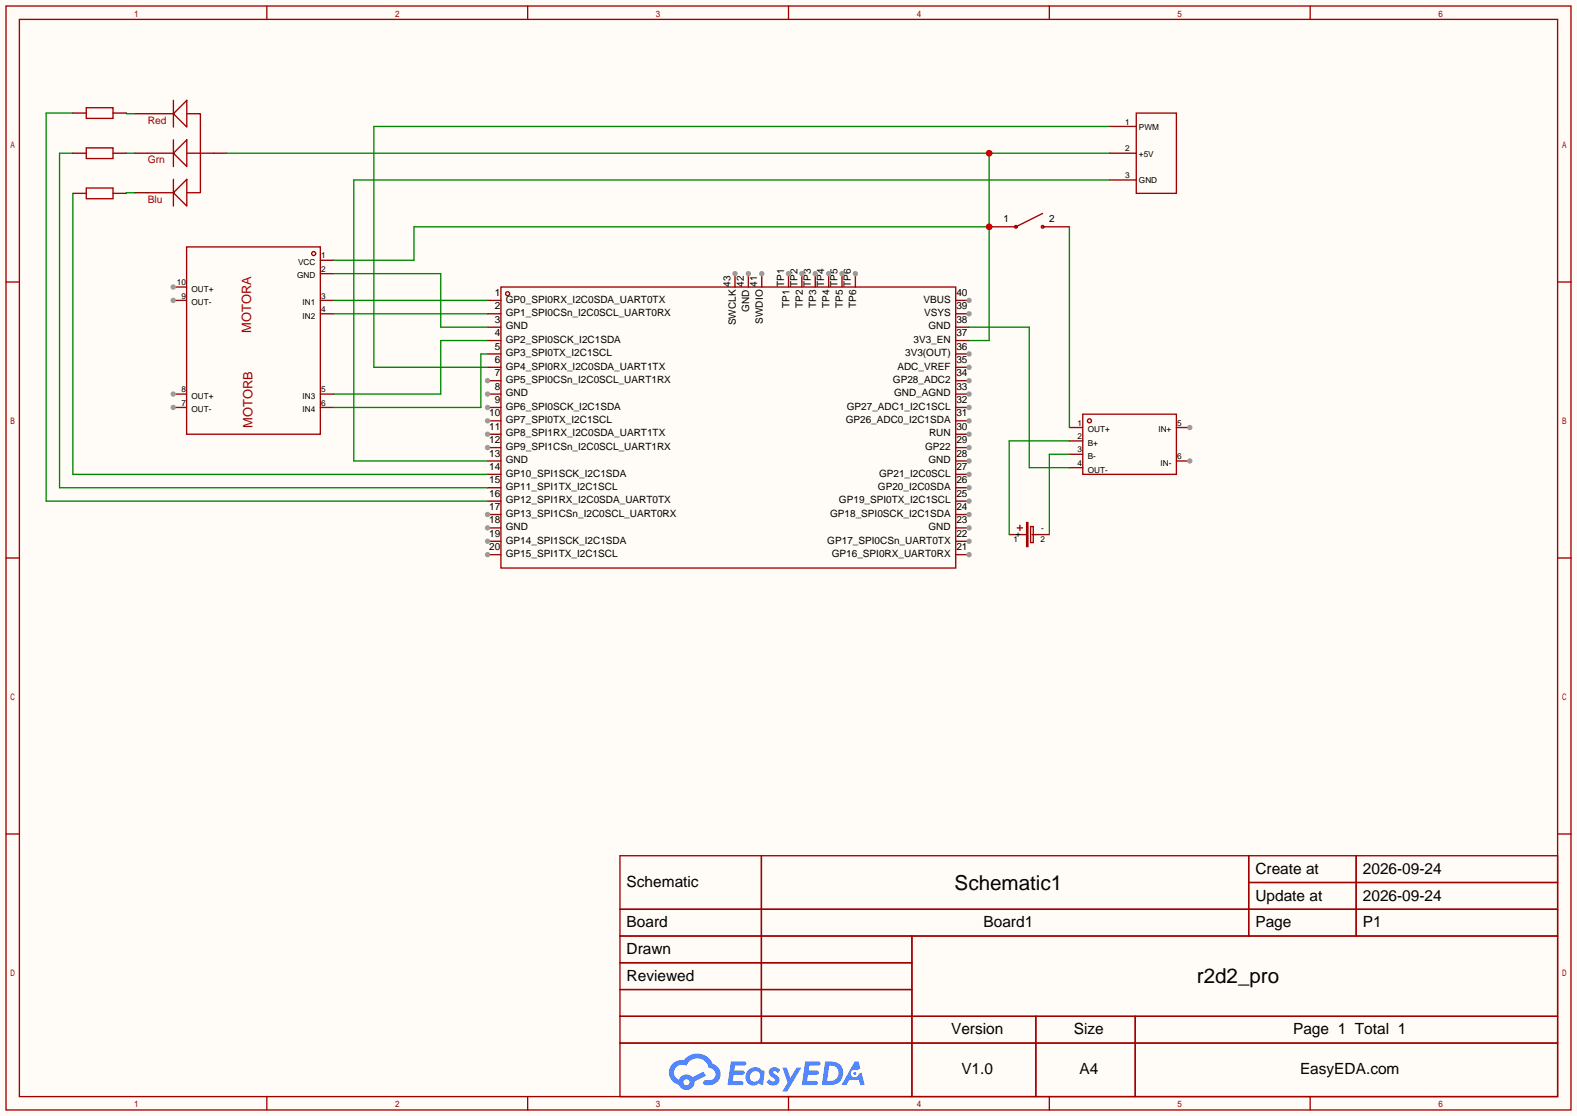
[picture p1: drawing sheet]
<svg xmlns="http://www.w3.org/2000/svg" width="299mm" height="212mm" viewBox="0 0 299 212" stroke-linecap="round" stroke-linejoin="round" font-family="sans-serif">
<path d="M0 0h299.5v211.8h-299.5z" fill="#fffcf7"/>
<g fill="none" stroke="#a10000" stroke-width=".25">
<path d="M1.1 1.1h297.2v209.6h-297.2zM3.7 3.7h292.1v204.5h-292.1zM50.7 1.1v2.6M100.2 1.1v2.6M149.7 1.1v2.6M199.3 1.1v2.6M248.8 1.1v2.6M1.1 53.5h2.6M295.8 53.5h2.5M1.1 105.9h2.6M295.8 105.9h2.5M1.1 158.3h2.6"/>
<path d="M295.8 158.3h2.5M117.7 162.4h178.1v45.8h-178.1zM117.7 172.6h178.1M117.7 177.7h178.1M144.6 162.4v35.6M173.2 177.7v30.5M237.1 162.4v15.3M237.1 167.5h58.7M257.5 162.4v15.3M117.7 182.8h55.5M117.7 192.9h178.1M117.7 187.8h55.5"/>
<path d="M117.7 198h178.1M196.7 192.9v15.3M215.6 192.9v15.3M50.7 208.2v2.5M100.2 208.2v2.5M149.7 208.2v2.5M199.3 208.2v2.5M248.8 208.2v2.5"/>
</g>
<g fill="#5487ff">
<path d="M146.3 202.8a1.3 1.3 0 0 1 1.8 .3l-.4 .6a.54 .54 0 0 0-.9-.2l.1 .2a1.58 1.58 0 0 1 1.1 1.6 1.43 1.43 0 0 1-2.5 .1l.6-.6a.64 .64 0 0 0 .5 .5 .64 .64 0 0 0 .6-.3l-.1-.2a1.6 1.6 0 0 1-1.1-1.6z"/>
<path d="M148.6 202.7h.8l.7 1.9 1.2-1.9h.9l-2.7 4.5h-.9l.9-1.7z"/>
<path d="M138.8 201.5h1.6a1.31 1.31 0 0 1 1.3 .2 .4 .4 0 0 1-.4 .6h-1.7l-.2 .9h1.7a.4 .4 0 0 1 .3 .4 .4 .4 0 0 1-.4 .4h-1.7l-.1 1.2h.8a1.23 1.23 0 0 1 1.1 .2 .39 .39 0 0 1-.3 .6h-2.6z"/>
<path d="M152.9 201.5h1.6a1.32 1.32 0 0 1 1.3 .2 .39 .39 0 0 1-.4 .6h-1.7l-.2 .9h1.7a.4 .4 0 0 1 .3 .4 .4 .4 0 0 1-.4 .4h-1.7l-.1 1.2h.8a1.23 1.23 0 0 1 1.1 .2 .39 .39 0 0 1-.3 .6h-2.6z"/>
<path d="M162.3 201.5h.7l.4 1.3-.7 .4a.75 .75 0 0 0-1.1 .3 .75 .75 0 0 0 .5 1 .75 .75 0 0 0 1-.6l.5-.3 .6 2.4h-.8l-.3-1h-1.8l-.6 1h-.9z"/>
<path d="M156.7 201.5l-.6 4.5h1.4a2.27 2.27 0 0 0 2.6-2.3 2.27 2.27 0 0 0-2.7-2.2zM157.5 202.3a1.5 1.5 0 0 1 1.8 1.5 1.5 1.5 0 0 1-2 1.4h-.2z"/>
<path d="M142.1 203.1a1.6 1.6 0 0 0-.4 2.2 1.6 1.6 0 0 0 2.2 .5l.2-.2 .8 .4 .3-2.5-.2-.3h-.4a1.58 1.58 0 0 0-2.5-.1zM142.7 203.6a.99 .99 0 0 1 1.6 .3 .99 .99 0 0 1-.8 1.4 .94 .94 0 0 1-1.1-.5 .94 .94 0 0 1 .3-1.2z"/>
<path d="M127.8 201.9a2.37 2.37 0 0 0 1.1 4 1.54 1.54 0 0 0 1.8 1 1.54 1.54 0 0 0 1.2-1.6l2.2-1.1-.5-.8-2.1 1.1a1.57 1.57 0 0 0-2.6 .4 1.5 1.5 0 0 1-.7-2.1 1.5 1.5 0 0 1 2.1-.5 2.23 2.23 0 0 1 2.3-1.4 2.23 2.23 0 0 1 2 1.8 1.16 1.16 0 0 1 1.3 1.1 1.16 1.16 0 0 1-1.1 1.3h-.7a.47 .47 0 0 0-.6 .3 .47 .47 0 0 0 .5 .6 2.19 2.19 0 0 0 2.4-.8 2.19 2.19 0 0 0 0-2.5l-1.1-.8a3.2 3.2 0 0 0-5.4-.7l-1.1 .1zM129.8 205.4a.58 .58 0 0 1 1.1 0 .58 .58 0 0 1-1.1 0z"/>
<circle cx="162.3" cy="203.8" r=".28"/>
</g>
<g fill="none" stroke="#a10000" stroke-width=".25">
<path d="M205.6 78.6h17.8v11.4h-17.8z"/>
<circle cx="206.9" cy="79.9" r=".38"/>
</g>
<path d="M203.1 81.2h2.5M203.1 83.7h2.5M203.1 86.2h2.5M223.4 81.2h2.5" fill="none" stroke="#870000" stroke-width=".25"/>
<circle cx="225.9" cy="81.2" r=".51" fill="#999"/>
<path d="M223.4 87.5h2.5" fill="none" stroke="#870000" stroke-width=".25"/>
<circle cx="225.9" cy="87.5" r=".51" fill="#999"/>
<path d="M162.4 51.9v2.6M203.1 88.8h2.5" fill="none" stroke="#870000" stroke-width=".25"/>
<circle cx="162.4" cy="51.9" r=".51" fill="#999"/>
<path d="M159.9 51.9v2.6" fill="none" stroke="#870000" stroke-width=".25"/>
<circle cx="159.9" cy="51.9" r=".51" fill="#999"/>
<path d="M157.4 51.9v2.6" fill="none" stroke="#870000" stroke-width=".25"/>
<circle cx="157.4" cy="51.9" r=".51" fill="#999"/>
<path d="M154.8 51.9v2.6" fill="none" stroke="#870000" stroke-width=".25"/>
<circle cx="154.8" cy="51.9" r=".51" fill="#999"/>
<path d="M152.3 51.9v2.6" fill="none" stroke="#870000" stroke-width=".25"/>
<circle cx="152.3" cy="51.9" r=".51" fill="#999"/>
<path d="M149.7 51.9v2.6" fill="none" stroke="#870000" stroke-width=".25"/>
<circle cx="149.7" cy="51.9" r=".51" fill="#999"/>
<path d="M181.5 57h2.5" fill="none" stroke="#870000" stroke-width=".25"/>
<circle cx="184" cy="57" r=".51" fill="#999"/>
<path d="M181.5 59.6h2.5" fill="none" stroke="#870000" stroke-width=".25"/>
<circle cx="184" cy="59.6" r=".51" fill="#999"/>
<path d="M181.5 62.1h2.5M181.5 64.6h2.5M181.5 67.2h2.5" fill="none" stroke="#870000" stroke-width=".25"/>
<circle cx="184" cy="67.2" r=".51" fill="#999"/>
<path d="M181.5 69.7h2.5" fill="none" stroke="#870000" stroke-width=".25"/>
<circle cx="184" cy="69.7" r=".51" fill="#999"/>
<path d="M181.5 72.3h2.5" fill="none" stroke="#870000" stroke-width=".25"/>
<circle cx="184" cy="72.3" r=".51" fill="#999"/>
<path d="M181.5 74.8h2.5" fill="none" stroke="#870000" stroke-width=".25"/>
<circle cx="184" cy="74.8" r=".51" fill="#999"/>
<path d="M181.5 77.3h2.5" fill="none" stroke="#870000" stroke-width=".25"/>
<circle cx="184" cy="77.3" r=".51" fill="#999"/>
<path d="M181.5 79.9h2.5" fill="none" stroke="#870000" stroke-width=".25"/>
<circle cx="184" cy="79.9" r=".51" fill="#999"/>
<path d="M181.5 82.4h2.5" fill="none" stroke="#870000" stroke-width=".25"/>
<circle cx="184" cy="82.4" r=".51" fill="#999"/>
<path d="M181.5 85h2.5" fill="none" stroke="#870000" stroke-width=".25"/>
<circle cx="184" cy="85" r=".51" fill="#999"/>
<path d="M181.5 87.5h2.5" fill="none" stroke="#870000" stroke-width=".25"/>
<circle cx="184" cy="87.5" r=".51" fill="#999"/>
<path d="M181.5 90h2.5" fill="none" stroke="#870000" stroke-width=".25"/>
<circle cx="184" cy="90" r=".51" fill="#999"/>
<path d="M181.5 92.6h2.5" fill="none" stroke="#870000" stroke-width=".25"/>
<circle cx="184" cy="92.6" r=".51" fill="#999"/>
<path d="M181.5 95.1h2.5" fill="none" stroke="#870000" stroke-width=".25"/>
<circle cx="184" cy="95.1" r=".51" fill="#999"/>
<path d="M181.5 97.7h2.5" fill="none" stroke="#870000" stroke-width=".25"/>
<circle cx="184" cy="97.7" r=".51" fill="#999"/>
<path d="M181.5 100.2h2.5" fill="none" stroke="#870000" stroke-width=".25"/>
<circle cx="184" cy="100.2" r=".51" fill="#999"/>
<path d="M181.5 102.7h2.5" fill="none" stroke="#870000" stroke-width=".25"/>
<circle cx="184" cy="102.7" r=".51" fill="#999"/>
<path d="M181.5 105.3h2.5" fill="none" stroke="#870000" stroke-width=".25"/>
<circle cx="184" cy="105.3" r=".51" fill="#999"/>
<path d="M92.6 105.3h2.5" fill="none" stroke="#870000" stroke-width=".25"/>
<circle cx="92.6" cy="105.3" r=".51" fill="#999"/>
<path d="M92.6 102.7h2.5" fill="none" stroke="#870000" stroke-width=".25"/>
<circle cx="92.6" cy="102.7" r=".51" fill="#999"/>
<path d="M92.6 100.2h2.5" fill="none" stroke="#870000" stroke-width=".25"/>
<circle cx="92.6" cy="100.2" r=".51" fill="#999"/>
<path d="M92.6 97.7h2.5" fill="none" stroke="#870000" stroke-width=".25"/>
<circle cx="92.6" cy="97.7" r=".51" fill="#999"/>
<path d="M92.6 95.1h2.5M92.6 92.6h2.5M92.6 90h2.5M92.6 87.5h2.5M92.6 85h2.5" fill="none" stroke="#870000" stroke-width=".25"/>
<circle cx="92.6" cy="85" r=".51" fill="#999"/>
<path d="M92.6 82.4h2.5" fill="none" stroke="#870000" stroke-width=".25"/>
<circle cx="92.6" cy="82.4" r=".51" fill="#999"/>
<path d="M92.6 79.9h2.5" fill="none" stroke="#870000" stroke-width=".25"/>
<circle cx="92.6" cy="79.9" r=".51" fill="#999"/>
<path d="M92.6 77.3h2.5" fill="none" stroke="#870000" stroke-width=".25"/>
<circle cx="92.6" cy="77.3" r=".51" fill="#999"/>
<path d="M92.6 74.8h2.5" fill="none" stroke="#870000" stroke-width=".25"/>
<circle cx="92.6" cy="74.8" r=".51" fill="#999"/>
<path d="M92.6 72.3h2.5" fill="none" stroke="#870000" stroke-width=".25"/>
<circle cx="92.6" cy="72.3" r=".51" fill="#999"/>
<path d="M92.6 59.6h2.5M92.6 57h2.5M144.7 51.9v2.6M92.6 69.7h2.5M92.6 67.2h2.5M92.6 64.6h2.5M92.6 62.1h2.5" fill="none" stroke="#870000" stroke-width=".25"/>
<g fill="none" stroke="#a10000" stroke-width=".25">
<path d="M95.1 54.5h86.4v53.3h-86.4z"/>
<circle cx="96.4" cy="55.8" r=".38"/>
</g>
<circle cx="144.7" cy="51.9" r=".51" fill="#999"/>
<path d="M142.1 51.9v2.6" fill="none" stroke="#870000" stroke-width=".25"/>
<circle cx="142.1" cy="51.9" r=".51" fill="#999"/>
<path d="M139.6 51.9v2.6" fill="none" stroke="#870000" stroke-width=".25"/>
<circle cx="139.6" cy="51.9" r=".51" fill="#999"/>
<g fill="none" stroke="#a10000" stroke-width=".25">
<path d="M35.4 46.9h25.4v35.5h-25.4z"/>
<circle cx="59.6" cy="48.1" r=".38"/>
</g>
<path d="M60.8 49.4h2.6M60.8 51.9h2.6M60.8 57h2.6M60.8 59.6h2.6M32.9 77.3h2.5M60.8 74.8h2.6" fill="none" stroke="#870000" stroke-width=".25"/>
<circle cx="32.9" cy="77.3" r=".51" fill="#999"/>
<path d="M32.9 74.8h2.5" fill="none" stroke="#870000" stroke-width=".25"/>
<circle cx="32.9" cy="74.8" r=".51" fill="#999"/>
<path d="M32.9 57h2.5" fill="none" stroke="#870000" stroke-width=".25"/>
<circle cx="32.9" cy="57" r=".51" fill="#999"/>
<path d="M32.9 54.5h2.5" fill="none" stroke="#870000" stroke-width=".25"/>
<circle cx="32.9" cy="54.5" r=".51" fill="#999"/>
<path d="M25.6 29.1h2.5M25.6 36.6h2.5M25.6 21.6h2.5M40.6 29.1h2.5M210.7 34.2h5.1M210.7 29.1h5.1M210.7 24h5.1M187.8 43.1h5.1M198 43.1h5.1M60.8 77.3h2.6" fill="none" stroke="#870000" stroke-width=".25"/>
<g fill="none" stroke="#a10000" stroke-width=".25">
<path d="M32.9 19v5.1M35.5 19v5.1l-2.6-2.5zM28.1 29.1h5M28.1 36.6h5M28.1 21.6h5M32.9 36.6l2.6-2.6v5.1zM32.9 26.5v5.1M32.9 34v5.1M35.5 26.5v5.1l-2.6-2.5zM35.6 21.6h2.5v15h-2.5M35.6 29.1h5M215.8 21.5h7.6v15.2h-7.6z"/>
<path d="M198 40.5l-5.1 2.6"/>
<circle cx="192.9" cy="43.1" r=".25"/>
<circle cx="198" cy="43.1" r=".25"/>
</g>
<path d="M43.1 29.1h167.6M187.8 29.1v35.5h-3.8M63.4 57h29.2M63.4 59.6h29.2M63.4 51.9h20.3v10.2h8.9M187.8 43.1h-109.2v6.3h-15.2M203.1 43.1v38.1M92.6 64.6h-8.9v10.2h-20.3M92.6 67.2h-1.3v10.1h-27.9M184 62.1h11.5v26.7h7.6" fill="none" stroke="#008700" stroke-width=".25"/>
<g fill="#c00">
<circle cx="187.8" cy="43.1" r=".63"/>
<circle cx="187.8" cy="29.1" r=".63"/>
</g>
<path d="M13.8 29.1h-2.5v63.5h81.3M13.8 21.5h-5v73.6h83.8M13.8 36.7v53.3h78.8M24 29.1h1.6M24 21.5v.1h1.6M25.6 36.6h-1.6v.1M210.7 34.2h-143.5v53.3h25.4M210.7 24h-139.7v45.7h21.6M203.1 83.7h-11.5v17.8M203.1 86.2h-3.8v15.3" fill="none" stroke="#008700" stroke-width=".25"/>
<path d="M13.8 21.5h2.6M13.8 29.1h2.6M13.8 36.7h2.6M21.5 21.5h2.5M21.5 29.1h2.5M21.5 36.7h2.5M191.6 101.5h2.6M196.7 101.5h2.6" fill="none" stroke="#870000" stroke-width=".25"/>
<path d="M16.4 20.4h5.1v2.1h-5.1zM16.4 28.1h5.1v2h-5.1zM16.4 35.7h5.1v2h-5.1zM193.7 99.7v1M194.9 99.2h.3v4.6h-.3zM195.7 99.9h.5v3.1h-.5zM193.2 100.2h1M194.2 101.5h.7M196 101.5h.7" fill="none" stroke="#a10000" stroke-width=".25"/>
<g font-size="3.9">
<text x="181.3" y="168.9">Schematic1</text>
<text x="227.3" y="186.7">r2d2_pro</text>
</g>
<g font-size="2.9">
<text x="238.4" y="165.9">Create at</text>
<text x="258.8" y="165.9">2026-09-24</text>
<text x="119" y="168.4">Schematic</text>
<text x="238.4" y="170.9">Update at</text>
<text x="258.8" y="170.9">2026-09-24</text>
<text x="119" y="176">Board</text>
<text x="186.8" y="176">Board1</text>
<text x="238.4" y="176">Page</text>
<text x="258.8" y="176">P1</text>
<text x="119" y="181.1">Drawn</text>
<text x="119" y="186.2">Reviewed</text>
<text x="180.6" y="196.3">Version</text>
<text x="203.9" y="196.3">Size</text>
<text x="245.6" y="196.3">Page 1 Total 1</text>
<text x="182.6" y="204">V1.0</text>
<text x="205" y="204">A4</text>
<text x="246.9" y="204">EasyEDA.com</text>
</g>
<g font-size="2.4" fill="#a00000">
<text x="47.7" y="63.1" transform="rotate(-90 47.7 63.1)">MOTORA</text>
<text x="47.9" y="81.2" transform="rotate(-90 47.9 81.2)">MOTORB</text>
</g>
<g font-size="2" fill="#a00000">
<text x="28.1" y="23.5">Red</text>
<text x="28.1" y="31">Grn</text>
<text x="28.1" y="38.5">Blu</text>
</g>
<g font-size="1.9">
<text x="190.6" y="42.2">1</text>
<text x="199.3" y="42.2">2</text>
<text x="93.9" y="58.7">2</text>
<text x="93.9" y="56.2">1</text>
<text x="96.1" y="60">GP1_SPI0CSn_I2C0SCL_UART0RX</text>
<text x="96.1" y="57.5">GP0_SPI0RX_I2C0SDA_UART0TX</text>
<text x="138.7" y="54.5" transform="rotate(-90 138.7 54.5)">43</text>
<text x="141.3" y="54.5" transform="rotate(-90 141.3 54.5)">42</text>
<text x="142.3" y="59.2" transform="rotate(-90 142.3 59.2)">GND</text>
<text x="143.8" y="54.5" transform="rotate(-90 143.8 54.5)">41</text>
<text x="148.9" y="54.5" transform="rotate(-90 148.9 54.5)">TP1</text>
<text x="149.9" y="58.5" transform="rotate(-90 149.9 58.5)">TP1</text>
<text x="151.4" y="54.5" transform="rotate(-90 151.4 54.5)">TP2</text>
<text x="152.4" y="58.5" transform="rotate(-90 152.4 58.5)">TP2</text>
<text x="154" y="54.5" transform="rotate(-90 154 54.5)">TP3</text>
<text x="155" y="58.5" transform="rotate(-90 155 58.5)">TP3</text>
<text x="156.5" y="54.5" transform="rotate(-90 156.5 54.5)">TP4</text>
<text x="157.5" y="58.5" transform="rotate(-90 157.5 58.5)">TP4</text>
<text x="159.1" y="54.5" transform="rotate(-90 159.1 54.5)">TP5</text>
<text x="160.1" y="58.5" transform="rotate(-90 160.1 58.5)">TP5</text>
<text x="161.6" y="54.5" transform="rotate(-90 161.6 54.5)">TP6</text>
<text x="162.6" y="58.5" transform="rotate(-90 162.6 58.5)">TP6</text>
<text x="175.4" y="57.5">VBUS</text>
<text x="175.5" y="60">VSYS</text>
<text x="181.6" y="56.2">40</text>
<text x="181.6" y="58.7">39</text>
<text x="93.9" y="63.8">4</text>
<text x="93.9" y="61.3">3</text>
<text x="96.1" y="65.1">GP2_SPI0SCK_I2C1SDA</text>
<text x="96.1" y="62.5">GND</text>
<text x="139.7" y="61.7" transform="rotate(-90 139.7 61.7)">SWCLK</text>
<text x="144.8" y="61.4" transform="rotate(-90 144.8 61.4)">SWDIO</text>
<text x="173.5" y="65.1">3V3_EN</text>
<text x="176.3" y="62.5">GND</text>
<text x="181.6" y="61.3">38</text>
<text x="181.6" y="63.8">37</text>
<text x="93.9" y="71.4">7</text>
<text x="93.9" y="68.9">6</text>
<text x="93.9" y="66.3">5</text>
<text x="96.1" y="70.2">GP4_SPI0RX_I2C0SDA_UART1TX</text>
<text x="96.1" y="67.6">GP3_SPI0TX_I2C1SCL</text>
<text x="170.4" y="70.2">ADC_VREF</text>
<text x="171.9" y="67.6">3V3(OUT)</text>
<text x="181.6" y="66.3">36</text>
<text x="181.6" y="68.9">35</text>
<text x="181.6" y="71.4">34</text>
<text x="93.9" y="76.5">9</text>
<text x="93.9" y="74">8</text>
<text x="96.1" y="77.8">GP6_SPI0SCK_I2C1SDA</text>
<text x="96.1" y="75.2">GND</text>
<text x="96.1" y="72.7">GP5_SPI0CSn_I2C0SCL_UART1RX</text>
<text x="160.8" y="77.8">GP27_ADC1_I2C1SCL</text>
<text x="169.6" y="72.7">GP28_ADC2</text>
<text x="169.8" y="75.2">GND_AGND</text>
<text x="181.6" y="74">33</text>
<text x="181.6" y="76.5">32</text>
<text x="92.9" y="81.6">11</text>
<text x="92.9" y="79">10</text>
<text x="96.1" y="82.9">GP8_SPI1RX_I2C0SDA_UART1TX</text>
<text x="96.1" y="80.3">GP7_SPI0TX_I2C1SCL</text>
<text x="160.6" y="80.3">GP26_ADC0_I2C1SDA</text>
<text x="176.4" y="82.9">RUN</text>
<text x="181.6" y="79">31</text>
<text x="181.6" y="81.6">30</text>
<text x="92.9" y="89.2">14</text>
<text x="92.9" y="86.7">13</text>
<text x="92.9" y="84.1">12</text>
<text x="96.1" y="87.9">GND</text>
<text x="96.1" y="85.4">GP9_SPI1CSn_I2C0SCL_UART1RX</text>
<text x="175.7" y="85.4">GP22</text>
<text x="176.3" y="87.9">GND</text>
<text x="181.6" y="84.1">29</text>
<text x="181.6" y="86.7">28</text>
<text x="181.6" y="89.2">27</text>
<text x="92.9" y="94.3">16</text>
<text x="92.9" y="91.7">15</text>
<text x="96.1" y="95.6">GP12_SPI1RX_I2C0SDA_UART0TX</text>
<text x="96.1" y="93">GP11_SPI1TX_I2C1SCL</text>
<text x="96.1" y="90.5">GP10_SPI1SCK_I2C1SDA</text>
<text x="159.3" y="95.6">GP19_SPI0TX_I2C1SCL</text>
<text x="166.7" y="93">GP20_I2C0SDA</text>
<text x="166.9" y="90.5">GP21_I2C0SCL</text>
<text x="181.6" y="91.7">26</text>
<text x="181.6" y="94.3">25</text>
<text x="92.9" y="101.9">19</text>
<text x="92.9" y="99.4">18</text>
<text x="92.9" y="96.8">17</text>
<text x="96.1" y="100.6">GND</text>
<text x="96.1" y="98.1">GP13_SPI1CSn_I2C0SCL_UART0RX</text>
<text x="157.6" y="98.1">GP18_SPI0SCK_I2C1SDA</text>
<text x="176.3" y="100.6">GND</text>
<text x="181.6" y="96.8">24</text>
<text x="181.6" y="99.4">23</text>
<text x="181.6" y="101.9">22</text>
<text x="92.9" y="104.4">20</text>
<text x="96.1" y="105.7">GP15_SPI1TX_I2C1SCL</text>
<text x="96.1" y="103.2">GP14_SPI1SCK_I2C1SDA</text>
<text x="157.1" y="103.2">GP17_SPI0CSn_UART0TX</text>
<text x="158" y="105.7">GP16_SPI0RX_UART0RX</text>
<text x="181.6" y="104.4">21</text>
</g>
<g font-size="1.6">
<text x="213.6" y="23.7">1</text>
<text x="213.6" y="28.7">2</text>
<text x="216.3" y="29.7">+5V</text>
<text x="216.3" y="24.7">PWM</text>
<text x="213.6" y="33.8">3</text>
<text x="216.3" y="34.8">GND</text>
<text x="56.4" y="52.9">GND</text>
<text x="56.6" y="50.3">VCC</text>
<text x="61" y="49.1">1</text>
<text x="61" y="51.6">2</text>
<text x="33.6" y="54.1">10</text>
<text x="34.4" y="56.7">9</text>
<text x="36.4" y="57.9">OUT-</text>
<text x="36.4" y="55.4">OUT+</text>
<text x="57.5" y="57.9">IN1</text>
<text x="61" y="56.7">3</text>
<text x="61" y="59.2">4</text>
<text x="57.5" y="60.5">IN2</text>
<text x="34.4" y="77">7</text>
<text x="34.4" y="74.5">8</text>
<text x="36.4" y="75.7">OUT+</text>
<text x="57.5" y="75.7">IN3</text>
<text x="61" y="74.5">5</text>
<text x="61" y="77">6</text>
<text x="36.4" y="78.3">OUT-</text>
<text x="57.5" y="78.3">IN4</text>
<text x="204.6" y="80.8">1</text>
<text x="204.6" y="83.3">2</text>
<text x="206.6" y="82.1">OUT+</text>
<text x="220" y="82.1">IN+</text>
<text x="223.5" y="80.8">5</text>
<text x="204.6" y="85.9">3</text>
<text x="204.6" y="88.4">4</text>
<text x="206.6" y="84.6">B+</text>
<text x="206.6" y="87.2">B-</text>
<text x="206.6" y="89.7">OUT-</text>
<text x="220.4" y="88.4">IN-</text>
<text x="223.5" y="87.2">6</text>
<text x="192.9" y="101.9">+</text>
<text x="197.7" y="100.9">-</text>
<text x="192.5" y="102.9">1</text>
<text x="197.6" y="102.9">2</text>
</g>
</svg>
